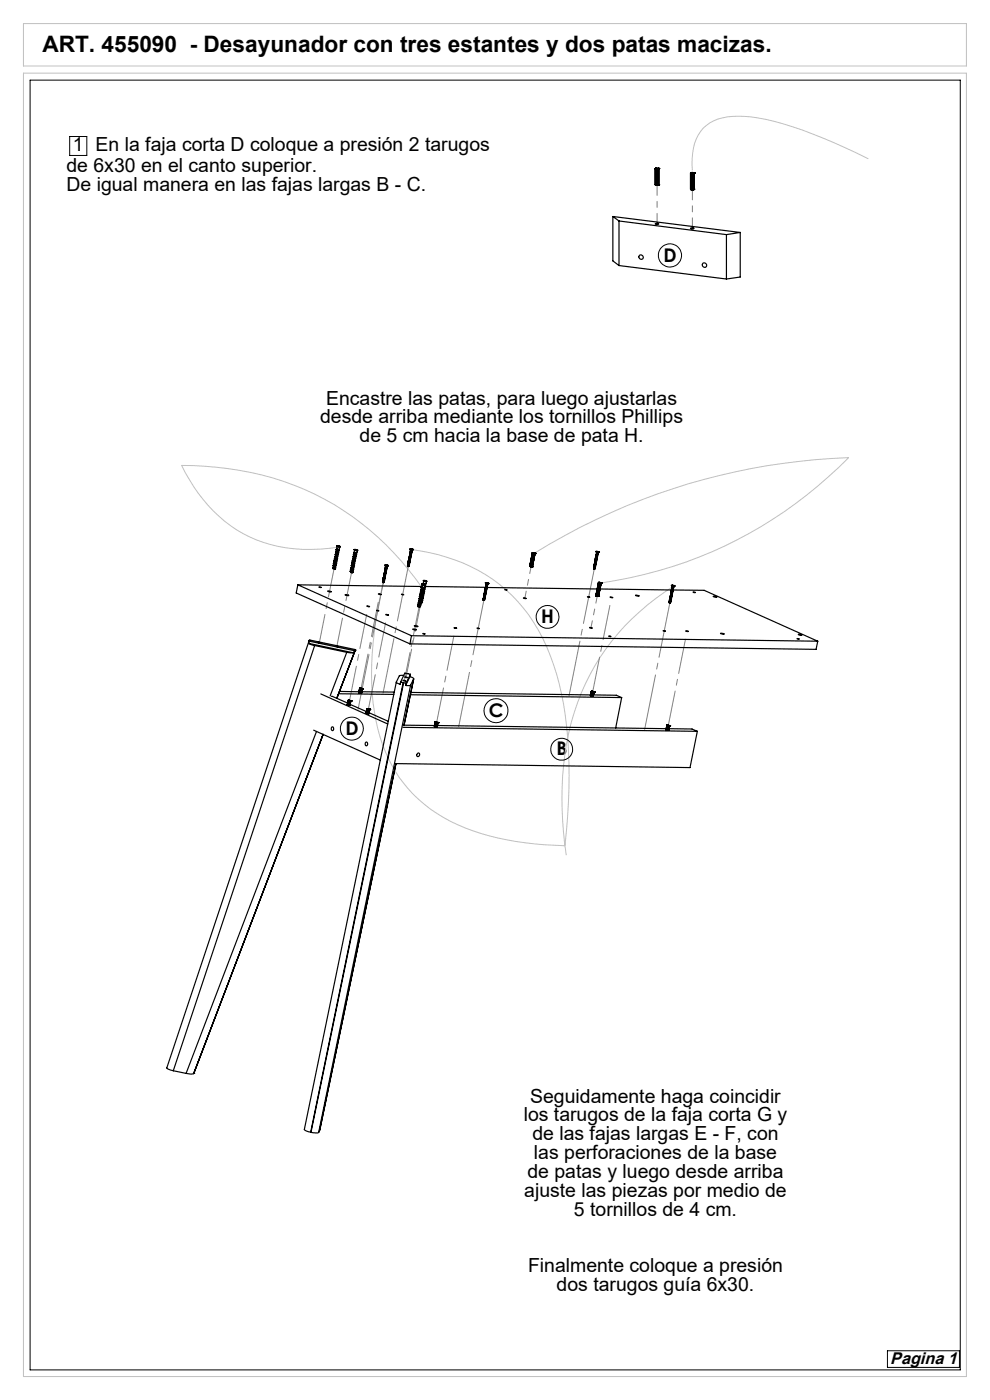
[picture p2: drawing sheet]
<svg xmlns="http://www.w3.org/2000/svg" width="210mm" height="297mm" viewBox="0 0 210 297" stroke-linecap="round" stroke-linejoin="round" font-family="sans-serif">
<path d="M5 15.5h200v276.5h-200zM5 5h200v9h-200zM184.2 33.7a100.9 100.9 0 0 0-21.7-8.4 18.7 18.7 0 0 0-11.1 .3 8.4 8.4 0 0 0-4.6 8l.1 2.6M72.1 116a31 31 0 0 1-21.9-3.6 33 33 0 0 1-11.7-13.7 61.8 61.8 0 0 1 34.3 9.6 60.4 60.4 0 0 1 16.8 16.4M87.4 116.6a35.5 35.5 0 0 1 23.7 12.4 45.9 45.9 0 0 1 8.8 22.8 113 113 0 0 1-.1 27.6 58 58 0 0 1-24.2-5.1 29.3 29.3 0 0 1-15.9-21.6 61.5 61.5 0 0 1 .1-21.6l1-5.4 1.3-5.7M113.2 117.4a134.5 134.5 0 0 1 66.8-20.3 91.4 91.4 0 0 1-52.8 26.6M142.9 124.3a48.7 48.7 0 0 0-23.3 38 77.5 77.5 0 0 0 .5 19.1" fill="none" stroke="#c0c0c0" stroke-width=".21"/>
<g fill="none" stroke="#000" stroke-width=".21">
<path d="M6.4 17h197.3v273.6h-197.3zM14.8 29h3.6v4h-3.6zM188.2 286.6h15.3v3.5h-15.3z"/>
<circle cx="142.1" cy="54.2" r="2.46"/>
<circle cx="116.1" cy="130.9" r="2.43"/>
<circle cx="74.6" cy="154.6" r="2.43"/>
<circle cx="105.2" cy="150.8" r="2.54"/>
<circle cx="119.1" cy="159" r="2.32"/>
</g>
<path d="M139.4 47.5v-8.3M146.9 48.4v-8.2" fill="none" stroke="#808080" stroke-width=".21" stroke-dasharray="15.2 1.3 1.3 1.3" stroke-dashoffset="13"/>
<path d="M70.9 120.7l-3.2 15.6M74.6 121.4l-3.1 15.7M88.9 128.7l-3.1 15.7M89.2 128l-3.1 15.7" fill="none" stroke="#808080" stroke-width=".21" stroke-dasharray="15.2 1.3 1.3 1.3" stroke-dashoffset="9.2"/>
<path d="M81.3 123.6l-5.3 26.8M86.6 120.2l-5.3 26.8M102.6 127.3l-5.3 26.9M126.1 120.7l-5.4 26.9M142.1 127.9l-5.4 26.8" fill="none" stroke="#808080" stroke-width=".21" stroke-dasharray="15.2 1.3 1.3 1.3" stroke-dashoffset="3.4"/>
<path d="M77.8 130.3l-3.6 18.3M80.2 127.8l-3.6 18.2M81.8 132.1l-3.6 18.3M96.3 135l-3.7 18.2M129.4 128.4l-3.7 18.3M145.4 135.6l-3.6 18.3" fill="none" stroke="#808080" stroke-width=".21" stroke-dasharray="15.2 1.3 1.3 1.3" stroke-dashoffset="7.8"/>
<path d="M112.7 120.2l-1.4 6.7M126.7 126.5l-1.3 6.7" fill="none" stroke="#808080" stroke-width=".21" stroke-dasharray="15.2 1.3 1.3 1.3" stroke-dashoffset="13.7"/>
<g fill="none" stroke="#000" stroke-width=".25">
<path d="M139 39.2h.1M139 35.8h.1M139 35.7l.1 3.6M139 35.8l.2 .1M139 35.8l.1 3.5M139.1 35.7h.5zM139.1 35.8h.1M139.1 35.7h.1M139.1 35.7h-.1M139.1 39.3h.1M139.1 35.8v.1M139.1 39.3h.3"/>
<path d="M139.1 35.8v3.5M139.1 35.9h.1M139.1 35.9v3.4M139.2 35.9h.1M139.2 35.9v3.4M139.2 39.3h.1M139.3 35.9h.1M139.3 35.9v3.4M139.3 35.9l.1 3.4M139.4 39.3h.2M139.4 39.3h.1M139.4 35.9v3.4"/>
<path d="M139.5 35.9h.1M139.5 35.9h-.1M139.5 35.9v3.4M139.5 39.3h.1M139.6 35.9v3.4M139.6 35.9h.1M139.6 35.8h.1M139.6 35.8v.1M139.6 35.8v3.5h-.5M139.6 35.7h.1M139.7 39.3h.1M139.7 35.8h.1"/>
<path d="M139.7 35.7h.1M139.7 35.7v3.6M139.7 35.7v.1M139.7 35.8l-.2 .1M139.7 35.8v3.4l-.1 .1M139.7 39.2h.1M146.5 36.8h.1M146.5 36.7h.1M146.5 36.7v3.5M146.5 36.7v3.4M146.5 36.8h.7M146.6 36.6l.5 .1-.3 .1z"/>
<path d="M146.6 36.8h.1M146.6 36.6l-.1 .2M146.6 36.8v3.4M146.7 36.8v3.4M146.7 36.8h.1M146.8 36.8h.1M146.8 36.8v3.4M146.9 36.8l-.1 3.4M146.9 36.8h.1M146.9 36.8v3.4M146.9 36.8v.1M147 36.8h.1"/>
<path d="M147 36.8v3.4M147.1 36.8h.1M147.1 36.8h-.1M147.1 36.8l-.1 3.4M147.1 36.6l.1 .1M147.1 36.8v3.4M147.1 36.7h.1M147.1 36.7v3.5M147.2 36.7h.1M147.2 36.7v.1M147.2 36.8h.1M147.2 36.7l-.1 3.5"/>
<path d="M130 45.9l1.3 1M130 45.9l27 3.4M130 45.9v9.4l1.3 1M131.3 46.9l22.8 2.9M131.3 56.3l22.8 2.9M131.3 46.9v9.4M139 47.5l.5-.1 .2 .1-.5 .1zM146.5 40.1h.1M146.5 48.4h.7l-.2 .2zM146.5 40.1v.1M146.5 40.2h.1M146.6 40.2h.1"/>
<path d="M146.6 40.2h.4M146.7 40.2h.1M146.8 40.2h.1M146.9 40.2h.1M147 40.2h.1M147.1 40.2h.1M147.1 40.2h-.5M147.2 40.1h.1M154.1 49.8v9.4M157 49.3v9.5l-2.9 .4M157 49.3l-2.9 .5M70.7 119.6l.1 .1"/>
<path d="M70.8 120h-.2M70.8 118.8l.2 .1M70.8 119.7v.3M70.9 119.6h-.2M70.9 118.5l.1 .1M70.9 119.3l-.1 .3M70.9 119.2h-.1l.1 .1M71 118.9h.4v.2l-.5 .1M71 118.9l-.1 .3M71 118.1h.2M71 118.1l.2 .1M71.2 117.3l.1 .1"/>
<path d="M71.2 118.2l-.1 .3M71.2 119.7h-.4M71.2 117.7h-.1l.1 .1M71.2 119.8l.1 .2h-.7M71.2 117.8v.3M71.3 119.7l-.1 .2-.4 .1M71.3 116.6h.1M71.3 119.3h-.4M71.3 119.4l.1 .2h-.7M71.3 117.4l-.1 .3M71.3 119.3v.2l-.4 .1M71.4 119l.1 .2h-.7"/>
<path d="M71.4 117l-.1 .3M71.4 116.9h-.2l.2 .1M71.4 115.8h.5l.3 .2zM71.4 116.4l.6 .1M71.4 115.8l.1 .1M71.4 116.4l.1 .1M71.4 118.7l-.6 .1M71.4 118.5h-.4v.3M71.4 118.7l.1 .1h-.6M71.4 116.6h.1M71.4 116.6v.3M71.5 116.5l-.2 .1"/>
<path d="M71.5 115.9l.6 .2M71.5 116.5l.4 .1M71.5 115.9l-.1 .5M71.5 118.5l-.1 .2M71.5 116.5l-.1 .1M71.5 118.3l.1 .2h-.7h.2M71.5 118.1l-.3 .1M71.5 118.1v.3l-.4 .1M71.6 117.8h-.4M71.6 117.9l.1 .1-.1 .1h-.6M71.6 115.8l.4 .1zM71.6 117.4h-.3"/>
<path d="M71.6 117.7v.3l-.4 .1M71.7 117.5l.1 .2h-.7M71.7 115.8v.1M71.7 117.2l-.5 .1M71.7 117.3l-.1 .3-.4 .1M71.8 117h-.4M71.8 117.1v.1a.4 .4 0 0 1-.6 .1M71.8 117v.2M71.8 116.7l.2 .2-.2 .1-.5-.1M71.9 116.6l-.1 .2-.4 .1M71.9 115.8l-.1 .1M72 116.5l-.1 .1"/>
<path d="M72.1 116.1l-.1 .4M72.2 116l-.1 .1M74.6 119.6h.1M74.6 119.6l.1 .1M74.6 119.2h.2M74.6 119.2l.2 .1M74.7 119.7l-.1 .3 .5-.1M74.7 118.8h.2M74.7 119.7h.4v.2M74.8 118.5l.1 .1M74.8 119.3l-.1 .3M74.9 118.1l.1 .1"/>
<path d="M74.9 119l-.1 .2M74.9 118.6v.2M75 118.5h-.2M75 118.2l.4-.1v.3l-.4 .1M75 118.2v.3M75 118.1h-.1M75 117.3l.2 .1M75 117.3h.1M75 119.3h-.2M75.1 119.8l.1 .2h-.7h.1M75.1 117.8l-.1 .3M75.1 117.7h-.2l.2 .1"/>
<path d="M75.1 116.6l.8 .1zM75.1 116.6l.1 .1M75.1 117.2l.1 .1M75.1 119.3h.1M75.1 117.4v.3M75.2 117.3h-.2M75.2 119.3l-.1 .3h-.4M75.2 119.4l.1 .2-.2 .1-.5-.1M75.2 117.4h.1M75.2 117.3l.4 .1M75.2 117.3v.1M75.2 118.9l-.3 .1"/>
<path d="M75.2 116.7l.6 .1M75.2 116.7l-.1 .5M75.2 119.1l.2 .1-.2 .1-.6-.1M75.3 118.9l-.1 .3h-.4M75.3 118.7l.1 .1-.7 .1 .2 .1M75.3 118.5l-.4 .1M75.4 118.5l-.1 .3h-.4M75.4 116.6l.3 .1zM75.4 118.3h.1a.4 .4 0 0 1-.7 .2M75.4 116.6v.1M75.5 117.8h-.4M75.5 117.9l.1 .1-.2 .1h-.5"/>
<path d="M75.5 117.8l-.1 .2-.4 .1M75.5 117.5l.1 .2h-.6M75.6 117.4l-.1 .2-.4 .1M75.6 116.6v.1M75.7 117.3l-.1 .1M75.8 116.8l-.1 .5-.6-.1M75.9 116.8h-.1M81.6 119.9l.8 .1zM81.6 119.9l.2 .2 .4 .1M81.9 119.9h-.1h.4M81.9 119.9l.3 .1-.1-.1M81.9 119.9h.1"/>
<path d="M82 119.9h.1M82.1 119.9v.1M86.4 119.9h.1M86.4 119.9l.1 .1M86.5 119.7l.1 .1M86.5 119.5h.1M86.5 119.6h.1M86.5 119.3l.1 .1M86.5 120h.2M86.5 120v.1M86.6 119.7h-.1M86.6 119.8l-.1 .1"/>
<path d="M86.6 119.6v.1M86.6 119.3h-.1M86.6 119.4v.1M86.7 119.1v.1M86.7 118.8h.1M86.7 119.2l-.1 .1M86.7 118.6h.1M86.7 119v.1M86.7 118.9l-.1 .1h.1M86.7 118.4l.1 .1M86.7 119.8l.2 .1h-.5M86.7 118.8v.1"/>
<path d="M86.8 118.7l-.1 .1M86.8 118.2h.1M86.8 119.4l-.2 .1M86.8 119.8l-.3 .1M86.8 119.7h-.2M86.8 119.6v.2l-.3-.1M86.8 118.6v.1M86.8 118l.1 .1M86.8 119.8h-.2M86.8 119.4h-.2M86.8 119.6v.1M86.8 118.5v.1"/>
<path d="M86.9 118.4h-.2M86.9 117.8h.3M86.9 119.6h-.3M86.9 119.2h-.2M86.9 119.4h.1M86.9 118.2v.2M86.9 117.6l.1 .1M86.9 119.2l-.3 .1M86.9 119.1h-.2M86.9 119.4l-.4 .2M86.9 119.2v.2l-.4-.1M86.9 118.1v.1"/>
<path d="M86.9 118h-.1M86.9 117.4l.1 .1M86.9 119.2h.1M86.9 116.4l.8 .2zM86.9 116.5l.3 .3 .5-.2M86.9 119l.1 .2h-.4M86.9 117.9v.1M87 117.8h-.1M87 117.2l.1 .1M87 119h-.3M87 118.9h-.3M87 118.8v.1"/>
<path d="M87 117.6h-.1M87 117l.1 .1M87 118.7h-.2M87 118.9l-.4 .1M87 118.7l.1 .1h-.4M87 118.6v.1M87 117.7v.1M87 118.5l-.3 .1M87 117.4h-.1M87 116.8h.1M87 116.8l.1 .1M87 118.8h-.3"/>
<path d="M87 118.5l.1 .1h-.4M87 117.5v.1M87 118.4v.1M87.1 117.2h-.1M87.1 118.6h-.3M87.1 118h.1M87.1 117.3h.1M87.1 118.3l-.2 .1M87.1 118.3v.1h-.4M87.1 118l-.2 .1M87.1 118.2v.1M87.1 117.3l-.1 .1"/>
<path d="M87.1 117h-.1M87.1 118.4l-.3 .1M87.1 118l-.2 .2M87.1 118.1v.1h-.3M87.1 117.1l.2 .1M87.1 117.1v.1M87.1 118.2h-.2M87.1 117.9l-.2 .1M87.1 117.9l.1 .1h-.4M87.1 116.9h.2M87.1 116.9v.1M87.2 117.7l-.2 .1"/>
<path d="M87.2 117.7h.1M87.2 116.7l-.1 .1M87.2 117.7v.1h-.3M87.2 117.5v.1h-.3M87.2 116.4l.1 .1M87.2 116.4v.1M87.2 117.6l-.2 .1M87.2 117.5l-.2 .1M87.2 117.3l-.2 .1M87.2 117.3l.1 .1h-.4M87.2 116.5h-.1l.2 .1M87.2 116.5v.1"/>
<path d="M87.3 117.1l.1 .1h-.4M87.3 117.4l-.3 .1M87.3 117.2h-.2M87.3 116.9l-.2 .1M87.3 116.5h.2M87.3 116.5v.1M87.3 117l-.1 .1M87.3 116.8h-.2M87.3 116.9l.1 .1h-.4M87.3 116.9h.1M87.4 116.9h-.1M87.4 116.8h-.4"/>
<path d="M87.5 116.5l-.2 .1M87.5 116.5v.1M112.9 117.3h.1M112.9 117.3l.1 .1M112.9 117.3l-.5 2.9M112.9 117.3l-.5 2.8M113 117.3v.1M113 117.3h.1M113 117.3l.5 .1zM113 117.4h.1M113 117.3h-.1M113 117.4l-.6 2.8"/>
<path d="M113 117.4l-.5 2.8M113.1 117.4h.1M113.1 117.4l-.6 2.8M113.1 117.4l-.5 2.8M113.2 117.4h.1M113.2 117.4l-.6 2.8M113.2 117.4l-.5 2.8M113.3 117.4h.1M113.3 117.4l-.6 2.8M113.3 117.4l-.5 2.8M113.4 117.4h.1M113.4 117.4l-.5 2.8"/>
<path d="M113.4 117.4l-.6 2.8M113.5 117.4h.1M113.5 117.4l-.6 2.8M113.5 117.4l-.5 2.8M126 119.9h.1M126 119.7l.1 .1M126.1 119.5h.1M126.1 119.5h.3M126.1 119.9v.1M126.1 119.8l-.1 .1M126.1 119.3l.1 .1M126.1 119.8h.1"/>
<path d="M126.2 119.7h-.2M126.2 119.1h.1M126.2 119.1l.1 .1M126.2 119.6v.1M126.2 118.9l.1 .1M126.2 119.3h-.1M126.2 118.7l.1 .1M126.2 119.4v.1M126.3 119.2l-.1 .1M126.3 118.9h-.1M126.3 118.4h.1M126.3 119h.2"/>
<path d="M126.3 120h-.2M126.3 120l.1 .1h-.4M126.3 119.7l-.2 .1M126.3 119.9v.1M126.3 119v.1M126.3 118.7h-.1M126.3 119.8l.1 .1h-.4M126.3 118.8v.1M126.4 118.5v.1M126.4 118.1v.1M126.4 119.9h-.3M126.4 117l.8 .1-.5 .1z"/>
<path d="M126.4 117l.5 .3 .2-.1M126.4 119.6l-.2 .1M126.4 119.6l.1 .1h-.5M126.4 119.5v.1M126.4 118.6l-.1 .1M126.4 118h.1M126.4 119.7h-.1M126.4 118.4h.2v.1M126.4 119.4l-.2 .1M126.4 119.4h.1M126.4 118.4v.1M126.4 118.3l-.1 .1"/>
<path d="M126.4 117.8h.1M126.4 119.2l-.2 .1M126.4 119.4l-.3 .1M126.4 119.2l.1 .1h-.4M126.4 119.3v.1M126.4 118.2v.1M126.5 118.1h-.1M126.5 117.6h.1M126.5 119.3l-.3 .1M126.5 119l-.2 .1M126.5 119l.1 .1h-.4M126.5 119.1l-.1 .1"/>
<path d="M126.5 118v.1M126.5 117.9l-.1 .1M126.5 117.4l.1 .1M126.5 119.1l-.2 .1M126.5 118.8h-.2M126.5 117.8v.1M126.5 118.8l-.2 .1M126.5 118.8v.2l-.3-.1M126.5 117.6v.2M126.6 117.5l-.1 .1M126.6 118.7l-.1 .1M126.6 118.6l-.3 .1"/>
<path d="M126.6 118.5h-.2M126.6 117.5h.3l-.4 .1M126.6 118.6v.1h-.4M126.6 117.4v.1M126.6 117h.1M126.6 117.4h-.1M126.6 118.6h-.2M126.6 117.4h.3h-.4M126.6 118.4v.1M126.6 117.3v.1M126.6 118.2l-.2 .1M126.6 118.5h-.3"/>
<path d="M126.6 118.2l.1 .2h-.4M126.6 118.2h.1M126.6 117h.2M126.7 118.1h-.2M126.7 118v.2l-.3-.1M126.7 118v.1M126.7 118.2h-.3M126.7 117.6h.1M126.7 117.9h-.2M126.7 117.9l.1 .1h-.4M126.7 117.6h-.2M126.7 117.8v.1"/>
<path d="M126.7 117h-.2l.3 .1M126.7 117v.1M126.8 118h-.3M126.8 117.7l-.3 .1M126.8 117.6v.2h-.4M126.8 117.6v.1M126.8 117.1h.1M126.8 117.8h-.3M126.8 117h.1M126.8 117v.1M126.9 117.4l-.3 .1M126.9 117l-.1 .1"/>
<path d="M126.9 117v.1M63.2 124.1l-.4 1.7 24.2 10.8M63.2 124.1l24.1 10.8M63.2 124.1l26.2 .3M65.5 136.5l1.2 .4M65.5 136.5l9.5 2M65.6 135.9l-30.2 90.7 .3 .2 1.1 .4M65.6 135.9v.1M65.6 135.9l9.7 1.9 .1 .1M65.6 135.9h.1M65.6 136l-.1 .5M65.6 136l9.6 2"/>
<path d="M66.7 136.9l6.9 1.5M66.7 136.9l-29.9 90.3M67.4 136.3l.6 .1zM67.6 124.5l.5 .1zM69.5 125.4l.8 .2zM70.6 120.4l.1 .1M70.6 120l.2 .1M70.7 120.4h-.1M70.7 120.5l.3-.1v.3M70.7 120.5v.2h.3M70.8 120.1l-.1 .3M71 120.6l.2 .1z"/>
<path d="M71.1 120l-.3 .1M71.2 120.2v.2h-.6M71.2 137.1l.5 .1zM71.2 120l-.1 .3-.4 .1M71.2 120.7h-.2M73.2 126.1l.8 .3-.7-.1zM73.6 138.4l1.4 .1M73.6 138.4l-3.6 9.2M74.3 121.2h.1M74.3 120.8l.2 .1M74.4 121.2v.3h.4M74.5 120l.1 .1"/>
<path d="M74.5 120.9l.4-.1v.2M74.5 120.9l-.1 .2M74.5 120.8h-.2M74.5 120.5v.3M74.6 120.4h-.2l.1 .1M74.8 121.2h-.4M74.8 121.4l.1 .1M74.8 121l-.5 .2M74.8 121.2v.3M74.9 121v.2h-.6M74.9 121.5h-.1M74.9 120.4l-.4 .1"/>
<path d="M74.9 120.6l.1 .2h-.7M75 120.4l-.1 .3-.4 .1M75 120l-.4 .1v.3M75 120.2l.1 .2h-.7M75 120v.3l-.4 .1M75.2 138l-.2 .5M75.4 137.9l-.2 .1M75.4 137.9h.1M75.4 137.9l-4 10.3M77.8 128.5l.6 .2zM79.9 129.5l.5 .1zM80.3 126l.6 .1z"/>
<path d="M81.1 123.3l.1 .1M81.1 123.5l.1 .1M81.2 123.2h.3M81.2 122.9l.1 .1M81.2 123.6h.1M81.2 123.3h-.1M81.2 123.4v.1M81.3 123.1l-.1 .1M81.3 122.6h.1M81.3 123.2l-.1 .1M81.3 122.9h-.1M81.3 122.9l.3-.1v.1h-.4"/>
<path d="M81.3 123h.2M81.3 123v.1M81.4 122.7v.1M81.4 122.4h.1M81.4 122.8l-.1 .1M81.4 122.2h.1M81.4 122.6h.2l.1 .2h-.4M81.4 122.6v.1M81.4 122.5l-.1 .1M81.4 122l.1 .1M81.4 123.4l.1 .1h-.4M81.4 123.5l-.2 .1"/>
<path d="M81.4 122.4v.1M81.5 122.3l-.1 .1M81.5 121.8l.3-.1zM81.5 121.8h.1M81.5 123h.1M81.5 123.5l-.3 .1M81.5 123.4l-.4 .1M81.5 123.3h-.3M81.5 123.2v.2l-.4-.1M81.5 122.2v.1M81.5 121.6l.1 .1M81.5 123.4h-.3"/>
<path d="M81.5 123l-.2 .1M81.5 123.2v.1M81.5 122.1v.1M81.5 122h-.1M81.5 123l.1 .2h-.4M81.5 121.4l.1 .1M81.5 121.8h.2M81.5 121.8v.2M81.6 121.2l.1 .1M81.6 122.7h-.2M81.6 121.7v.1M81.6 121.6h-.1"/>
<path d="M81.6 121l.1 .1M81.6 122.8h-.2M81.6 122.4h-.2M81.6 121.5v.1M81.6 121.4h-.1M81.6 120.8l.1 .1M81.6 122.4l-.2 .1M81.6 122.4l.1 .2h-.4M81.7 121.2h-.1M81.7 120.6l.1 .1M81.7 122.3h-.2M81.7 122.3v.1h-.3"/>
<path d="M81.7 122.2v.1M81.7 121.3l-.1 .1M81.7 121h-.1M81.7 120.4h.1M81.7 120.4l.1 .1M81.7 122.4h-.1M81.7 122.1l-.2 .1M81.7 122.1h.1M81.7 121.1v.1M81.7 122v.1M81.7 120.8h-.1M81.7 122.2h-.2"/>
<path d="M81.7 121.9l-.2 .1M81.7 122.1l-.3 .1M81.7 121.9l.1 .1h-.4M81.7 121.8v.1M81.7 120.9v.1M81.8 120.6h-.1M81.8 122l-.3 .1M81.8 120.7l-.1 .1M81.8 121.8h-.1M81.8 120.5h.3l-.3 .1M81.8 121.5l-.2 .1M81.8 121.2l-.1 .1"/>
<path d="M81.8 130.4l.6 .1zM81.8 121.5h.1M81.8 120.5v.1M81.8 121.6l-.2 .1M81.8 121.5l-.3 .1M81.8 120.3v.1M81.9 120.2l-.2 .1h.1M81.9 121.4l-.3 .1M81.9 121.2l-.3 .2M81.9 121.1l-.2 .1M81.9 121.3v.1h-.4M81.9 121.1v.1h-.3"/>
<path d="M81.9 120.2h.1M81.9 121.2v.1M81.9 120.9l-.2 .1M81.9 120.9l.1 .1h-.4M81.9 121.1h.1M82 120.7l.1 .1h-.5M82 121l-.3 .1M82 120.7h-.2M82 120.9h-.1M82 120.9h-.3M82 120.7l-.3 .1M82 120.6l-.1 .1"/>
<path d="M82 120.3h.1M82 120.5l.1 .1h-.4M82 120.3h-.2M82.1 120.3l-.3 .1M82.1 120.3v.2l-.4-.1M82.1 120.2h-.2M82.1 120.2l-.3 .1M82.4 120l-.2 .2M85.2 126.1l.5 .1zM86.4 120.1l.1 .1M86.5 120.2h.2M86.5 120.2h.1"/>
<path d="M86.6 120.2h-.1M86.7 120.2h.1M86.7 120l-.3 .1M86.7 120l.1 .1h-.4M86.7 120.1l-.1 .1M87.3 134.9l-.3 1.7M87.3 134.9l86.2 1.1M87.6 133.5l.7 .2zM87.9 132.7l.8 .2zM88.6 128.5h.1M88.6 128.5h.5v.3h-.3l-.1-.2M88.7 128.1h.1"/>
<path d="M88.7 127.8h.2M88.8 127.4l.1 .1M88.8 128.2l-.1 .3M88.9 127l.1 .1M88.9 127.8l-.1 .3M88.9 127.7l-.2 .1M88.9 127.5v.2M89 127.1l.4-.1v.2M89 127.1l-.1 .2M89 127h-.1M89 126.2l.5 .1M89.1 126.7l-.1 .3"/>
<path d="M89.1 126.6h-.2l.2 .1M89.1 125.8h.2M89.1 125.8l.2 .1M89.1 128.2h-.3M89.1 126.3v.3M89.2 125.4l.1 .2M89.2 128.2l-.1 .2-.4 .1M89.2 128.3l.1 .1-.2 .1h-.5M89.2 128.3h.1M89.2 127.8h-.3M89.3 125.1h.1M89.3 127.9v.2l-.6 .1h.1"/>
<path d="M89.3 125.1l.1 .1M89.3 127.8l-.1 .3h-.4M89.3 127.5h.2v.2M89.3 127.6l.1 .1-.7 .1M89.3 125.6v.2M89.4 127.4l-.1 .3h-.4M89.4 124.7h.2M89.4 127.2l-.6 .2M89.4 127.2h.1M89.4 125.2l-.1 .2M89.4 127.2l.1 .1-.1 .1h-.6M89.4 123.9l.1 .1"/>
<path d="M89.4 124.5l.1 .1M89.5 126.6l-.4 .1M89.5 123.9l.7 .2zM89.5 126.8l.1 .2h-.7M89.5 127.1h-.1M89.5 127.8l-.1 .3M89.5 124.8l-.1 .3M89.5 124.7h-.2l.2 .1M89.5 126.6l-.1 .3-.4 .1M89.5 124.7h.1M89.5 124.6l.1 .1M89.5 127.7h-.1"/>
<path d="M89.5 124l-.1 .5M89.5 124.6v.1M89.5 127.6h.1M89.5 127.6l.1 .2-.3 .1 .1-.1M89.5 124l.7 .1M89.5 126.4h.1M89.6 127.1h-.1M89.6 126.4l.1 .1-.2 .1h-.5M89.6 124.7h.1M89.6 126.1l-.6 .1M89.6 127.2l.1 .1-.1 .2h-.7M89.6 126.1v-.2h-.3l-.1 .3"/>
<path d="M89.6 124.7l-.1 .1M89.6 127.1l-.1 .2M89.6 127.2h.1M89.6 126l.1 .1-.1 .2-.6-.1M89.6 124.7h.3M89.6 126h.1M89.7 125.5l-.4 .1M89.7 126.8v.2l-.3 .1M89.7 134.4l.5 .1zM89.7 123.9l.3 .1zM89.7 126.7l-.1 .3M89.7 126.5l-.1 .1"/>
<path d="M89.7 125.7h.1M89.7 123.9v.1M89.7 125.3l-.5 .1M89.7 126.5l.1 .1-.3 .1h.2M89.7 126.3h-.1M89.7 125.5v.2l-.4 .1M89.7 125.7v.2l-.6-.1M89.8 125.1l-.4 .1M89.8 125.3l.1 .1-.2 .1-.5-.1M89.8 123.2h.5l.3 .1zM89.8 123.2l.7 .2M89.8 123.8l.5 .1"/>
<path d="M89.8 123.8l.1 .1M89.8 126.3l-.1 .2M89.8 126.1l-.1 .1M89.8 126.1h.1M89.8 125.1v.2M89.9 126.1v.2h-.3l-.1 .2-.4 .1M89.9 124.9l.1 .2h-.7M89.9 123.9h.1M89.9 123.3l-.1 .5M89.9 125.7l.1 .2h-.4h.2v.2M89.9 124.7l-.1 .3-.4 .1M89.9 123.9v.1"/>
<path d="M89.9 125.5l-.1 .3M90 125.3h.1M90 125.3l.1 .2-.4 .1h.2M90 125.2l-.1 .2M90 124.6l-.1 .1M90.1 123.2l.2 .1zM90.1 125v.1l-.3 .1h.2M90.1 124.1l-.1 .5-.6-.1M90.1 124.5l.1 .2-.3 .1h.1v.3M90.1 124h.1M90.1 124.4l12.9 .2M90.2 124.4l-.1 .2-.2 .1"/>
<path d="M90.2 124.2l-.1 .1M90.2 124.1l.1 .2-.2 .1M90.2 124v.2M90.2 123.2v.1M90.3 123.9l-.1 .1M90.5 123.4l-.2 .5M90.6 123.3l-.1 .1M96.3 133.2l.6 .1zM101.2 133.2l.5 .1zM102.5 127.3h.1M102.5 126.9h.1M102.5 126.9l.1 .1"/>
<path d="M102.6 126.7v.1M102.6 127.3h.1M102.6 127.2l-.1 .1M102.6 127.1h-.2l.2 .1M102.6 126.5l.1 .1M102.6 127v.1M102.6 126.3l.1 .1M102.6 126.8v.1M102.7 126.7h-.1M102.7 126.1v.1M102.7 126.6v.1M102.7 126.5h-.1"/>
<path d="M102.7 125.9l.1 .2M102.7 126.4v.1M102.7 126.3h-.1M102.7 125.8h.1M102.7 127.2l-.2 .1M102.7 127.3h-.1M102.7 126.2v.1M102.8 126.1h-.1M102.8 125.6h.1M102.8 127.3h-.1M102.8 127.2v.1h-.3M102.8 127.1v.1"/>
<path d="M102.8 125.9h-.1M102.8 125.4h.1M102.8 127.1l-.2 .1M102.8 126.7h.1M102.8 127l-.2 .1M102.8 126.7l-.2 .1M102.8 127h.1M102.8 126.9v.1M102.8 125.7l-.1 .1M102.8 125.2h.1M102.8 126.8l-.2 .1M102.8 127l-.3 .1"/>
<path d="M102.8 126.8l.1 .1h-.4M102.8 125.8v.1M102.8 126.7v.1M102.9 125l.1 .1M102.9 126.9l-.3 .1M102.9 126.4h.1M102.9 125.6l.1 .1M102.9 126.6l-.2 .1M102.9 126.4h-.2M102.9 126.6h.1M102.9 125.6l-.1 .1M102.9 125.3l-.1 .1"/>
<path d="M102.9 126.4l-.2 .1M102.9 126.6l-.3 .1M102.9 126.4l.1 .1h-.4M102.9 125.4v.2M102.9 126.5l-.2 .1M102.9 123.6l.8 .2zM102.9 123.6l.5 .4 .3-.2M102.9 126.2l-.2 .1M102.9 126.2l.1 .2-.4-.1M102.9 125.2h.2M102.9 125.2v.1M103 125h-.1"/>
<path d="M103 124.6v.1M103 126l-.2 .1M103 126v.1M103 126h.1M103 125.1l-.1 .1M103 124.4l.1 .1M103 126.1l-.3 .1M103 126.1h-.3M103 125.8l.1 .1M103 124.8v.2M103 124.2l.1 .1M103 126h-.2"/>
<path d="M103 124.7l23.7 .3M103 125.8l-.2 .1M103 125.7h-.2M103 125.9h-.3M103 125.7l.1 .1h-.4M103 124.7v.1M103.1 124.6h-.1M103.1 124l.1 .1M103.1 125.8h-.3M103.1 125.5l-.2 .1M103.1 125.4v.2h-.3M103.1 124.5v.1"/>
<path d="M103.1 124.4h-.1M103.1 125.3l.1 .1h-.4M103.1 125.3h-.2M103.1 124.3h.2M103.1 125.4v.1M103.1 124.3v.1M103.2 124.2h-.2M103.2 125.4h-.3M103.2 124.2l.2-.1v.1h-.4M103.2 125.2l-.1 .1M103.2 124.1v.1M103.2 123.6l.1 .1"/>
<path d="M103.2 124h-.1M103.2 125.2h-.1M103.2 125l-.3 .2M103.2 125.1v.1h-.4M103.2 123.9v.1M103.2 125l-.2 .1M103.2 124.8l-.2 .2M103.2 124.9v.1h-.3M103.2 123.6v.1M103.2 123.6l.2 .1M103.3 124.6l-.4 .2h.3M103.3 124.7v.1h-.4"/>
<path d="M103.3 124.8h-.1M103.3 123.7h.1M103.3 123.7h-.2h.2M103.3 124.5l-.2 .1M103.3 124.5h.1M103.3 124.3l-.2 .1M103.3 124.5l-.3 .1M103.3 124.3l.1 .1h-.4M103.3 124.2v.1M103.3 123.7l.2 .1M103.4 124.4l-.3 .1M103.4 123.7h.1"/>
<path d="M103.4 123.7h-.1M103.4 124.2l-.1 .1M103.4 123.9l-.2 .1M103.4 124l-.2 .1M103.4 124h-.3M103.5 123.7l-.1 .1M103.5 123.7h.1M107.1 125.1l.5 .1zM111 126.9l.6 .1zM112.4 120.1h.1M112.4 120.1v.1M112.4 120.2h.1"/>
<path d="M112.4 120.2h.5M112.5 120.2h.1M112.6 120.2h.1M112.7 120.2h.1M112.8 120.2h.1M112.9 120.2h.1M124.6 126.6l.5 .1zM125.1 133.1l.5 .2zM125.9 120.5h.1M125.9 120.6l.1 .1M125.9 120.3h.1M125.9 120.7h.1"/>
<path d="M126 120.1v.1M126 120.7h.2M126 120.5l-.1 .1M126 120.4l-.1 .1M126 120.3h.2l-.2 .1M126 120.3v.1M126 120.2l-.1 .1M126 120.2h.1M126.1 120l-.1 .1M126.2 120.7h.1M126.2 120.7h-.2M126.2 120.6h-.3"/>
<path d="M126.2 120.5v.1M126.3 120.5h-.3M126.3 120.2h-.3M126.3 120.2v.1h-.4M126.3 120.1v.1M126.3 120.3v.2h-.4M126.3 120.1l-.3 .1M126.4 126.4h.1M126.5 126.4h.1M126.5 126.4l.4 .1M126.5 126.5h.1M126.6 126.5h.1"/>
<path d="M126.7 126.5h.1M126.8 126.5h.1M126.9 126.5h.1M126.9 123.6h.1M126.9 123.6l-.5 2.8M127 123.6h.1M127 123.6l.1 .1M127 123.6l-.6 2.8M127 123.5l.5 .1zM127 123.5v.1M127 123.6l-.5 2.8M127.1 123.6h.1"/>
<path d="M127.1 123.6v.1M127.1 123.7l-.6 2.8M127.1 123.6l-.6 2.8M127.1 123.7h.1M127.2 123.7h.1M127.2 123.7l-.6 2.8M127.2 123.7l-.5 2.8M127.2 123.7h.3M127.3 123.7h.1M127.3 123.7l-.6 2.8M127.3 125l15.1 .2M127.4 123.7l-.6 2.8"/>
<path d="M127.4 123.7h.1M127.4 123.7l-.5 2.8M127.5 123.6v.1M127.5 123.7l-.6 2.8M127.5 123.7h.1M127.5 123.7l-.5 2.8M129.1 134.9l.5 .1zM129.4 126.6l.6 .2zM134.8 126.3l.8 .2zM140.7 133.8l.4 .1zM141.9 127.6l.1 .1M141.9 127.8l.1 .1"/>
<path d="M142 127.5h.1M142 127.2l.1 .1M142 127.9h.1M142 127.7v.1M142 127.6h-.1M142 127.1h.1M142 127.8h-.1M142.1 127.4l-.1 .1M142.1 126.9h.1M142.1 127.5l-.1 .1M142.1 127.2h-.1M142.1 126.7h.1"/>
<path d="M142.1 127.2h.3h-.4M142.1 127.3v.1M142.1 127l-.1 .1M142.1 127.1v.1M142.2 126.8l-.1 .1M142.2 127.8l-.2 .1M142.2 126.9l-.1 .1M142.2 126.6l-.1 .1M142.2 126.3l.1 .1M142.2 126.7h.3l-.3 .1M142.2 127.7l-.2 .1M142.2 127.7h.1"/>
<path d="M142.2 126.7v.1M142.2 126.1l.1 .1M142.2 127.3h.1M142.2 127.6h-.2M142.2 127.7l-.3 .1M142.2 127.3h-.1M142.2 127.5l.1 .1M142.2 126.5v.1M142.3 126.5h-.2h.1M142.3 125.9v.1M142.3 127.7h-.3M142.3 127.3l-.2 .1"/>
<path d="M142.3 127.6h-.4M142.3 127.3l.1 .1-.4 .1M142.3 127.5l-.1 .1M142.3 126.4v.1M142.3 126.3h-.1M142.3 125.7l.1 .1M142.3 127.5h-.2M142.3 126.1v.2M142.3 126.1h-.1M142.3 125.5l.1 .1M142.3 126v.1M142.4 125.9h-.1"/>
<path d="M142.4 125.3l.2 .1M142.4 127.1h-.3M142.4 126.9l-.3 .1M142.4 125.9l.2-.1 .1 .1h-.4M142.4 127l.1 .1h-.5M142.4 125.8v.1M142.4 125.7h-.1M142.4 125.1l.1 .1M142.4 126.9h-.2M142.4 124.1l.8 .3zM142.4 124.2a.49 .49 0 0 0 .8 .2M142.4 126.6h-.2"/>
<path d="M142.4 126.7v.2h-.3M142.4 125.6v.1M142.5 125.5h-.2M142.5 125h.1M142.5 126.6v.1h-.4M142.5 125.4v.1M142.5 126.5v.1M142.5 125.3h-.1M142.5 124.7h.1M142.5 124.7l.1 .1M142.5 126.5h-.3M142.5 126.4l-.2 .1"/>
<path d="M142.5 126.4v.1h-.3M142.5 126.3v.1M142.5 125.1h-.1M142.5 124.6h.1M142.5 125.9h.1M142.5 126.2l-.2 .1M142.5 125.9l-.2 .1M142.5 126.2h.1M142.5 125.2v.1M142.6 124.9l-.1 .1M142.6 126.3l-.3 .1M142.6 125.9l-.3 .2"/>
<path d="M142.6 125l-.1 .1h.2M142.6 126.2l-.4 .1M142.6 126v.1h-.4M142.6 126.1l-.3 .1M142.6 124.8h.1M142.6 124.8v.1M142.6 124.2h.4M142.6 124.2h.1M142.6 124.5l-.1 .1M142.6 124.6l.3 .1h-.4M142.6 125.6l-.2 .1M142.6 125.6l.1 .1h-.4"/>
<path d="M142.6 125.6h.1M142.6 124.6v.1M142.7 125.7l-.3 .1M142.7 125.4l-.2 .1M142.7 125.4v.2l-.4-.1M142.7 124.5h-.1M142.7 125.6h-.3M142.7 125.2l-.2 .1M142.7 125.2l.1 .1h-.4M142.7 124.2l.3 .1h-.1M142.7 124.2h.1M142.7 125.3l-.1 .1"/>
<path d="M142.7 125l.1 .2-.4-.1M142.7 125.2h.1M142.8 125.2h-.3M142.8 124.6l-.2 .1M142.8 124.8l-.2 .1M142.8 124.8v.2h-.3M142.8 125l-.1 .1M142.8 125.2h6.6l24.1 10.8M142.8 125h-.2M142.8 124.2h.1M142.8 124.8h.1M142.8 124.8h-.1"/>
<path d="M142.8 124.5h-.2M142.9 124.5l-.4 .1M142.9 124.2h.1M145.5 133.8l.5 .2zM147 125.6l.5 .1zM151.3 126.5l.8 .1-.5 .1zM152.9 134.3l.7 .2h-.3zM169.1 135.5l.4 .1zM169.3 134.6l.8 .2zM173.5 136l-.4 1.8-86.1-1.2M66.5 154.9l14.2 6.4M67.1 155.2l-27.6 72.5"/>
<path d="M68.1 147.2l14.2 6.4M68.5 155.8l-27.4 71.9M70.3 147.7l3.4 1.5M70.4 154.3a.34 .34 0 0 1 .4 .3 .34 .34 0 0 1-.4 .3zM71.8 147.2l11.7 .1M72 146.7l4.1 .1M73.7 149.6h.5M73.8 148.6h.1M73.8 148.6l-.1 1M73.8 148.6l.2 .1M73.9 148.6h.1M73.9 148.6l-.2 .9"/>
<path d="M73.9 148.6l.5 .1zM73.9 148.6v.1M73.9 148.7h.1M73.9 148.7l-.2 .9M74 148.7h.1M74 148.7l-.2 .9 .2-.9M74.1 148.7h.1M74.1 148.7l-.2 .9M74.1 148.7l-.2 .9 .2-.9M74.2 148.7h.1M74.2 148.7l-.2 .9M74.3 148.7h.1"/>
<path d="M74.3 149.4l3.4 1.6M74.3 148.7l-.2 .9M74.3 148.7l-.1 .9M74.4 148.7h.1M74.4 148.6v.1M74.4 148.7l-.2 .9M76.3 146h.1M76.3 146l-.2 .9M76.3 146l-.1 1 .1-1M76.3 146l.1 .1M76.4 146l.4 .1zM76.4 146.1h.1"/>
<path d="M76.4 146.1l-.2 .9M76.5 146.1h.1M76.4 146.1l-.1 .9M76.5 146.1l-.2 .9M76.6 146.1h.1M76.6 146.1l-.3 .9M76.6 146.1l.3 .1M76.6 146.1v.1M76.6 146.1l-.2 1 .2-.9M76.6 146.2h.1M76.7 146.2h.1M76.7 146.2l-.2 .9"/>
<path d="M76.8 146.8h6.8M76.8 146.2l-.2 .9M76.8 146.2h.1M76.8 146v.1M76.8 146.1h.1M76.8 146.1v.1M76.9 146.1l-.2 1-.6-.2M76.9 146.1h.1M77.6 157.5a.34 .34 0 0 1 .4 .3 .34 .34 0 0 1-.5 .3zM77.6 151.3h.1M77.8 150.4l-.1 .9M77.9 150.4h.1"/>
<path d="M77.9 150.4v.1M77.9 150.5l-.2 .8M77.9 150.4h-.1M77.9 150.4l.5 .1zM77.9 150.5h.1M78 150.5h.1M78 150.5l-.2 .9M78.1 150.5h.1M78.1 150.5l-.2 .9M78.1 150.5l-.1 .9M78.2 150.5h.1M78.2 150.5l-.2 .9"/>
<path d="M78.2 150.5l-.1 .9M78.3 150.5h.1M78.3 151.2l4.1 1.8M78.3 150.5l-.2 .9M78.4 150.5h.1M78.4 150.4v.1M78.4 150.5l-.2 .9M78.4 150.5l-.2 .9-.5-.1M78.4 150.5l-.2 .9 .2-.9M84.1 144.7l-19.5 94.9 .3 .3 1 .3M85 144.7l.5 .1M85 144.7l-.1 .5-.8-.5"/>
<path d="M85.5 144.3l.5 .2zM85.5 154.3l62.4 .8M85.5 144.8l-19.6 95.4M85.5 144.8h.1M85.6 144.8l.5 .1M85.6 144.8l-19.6 95.4M85.7 143.3l-1 .1-.6 1.3M85.7 153.8l6.5 .1M85.8 143.6l.6 .2zM86.1 144.9l-.1 .5M87 143.5l.5 .3 .2 .2M87 143.5l-1 1.9"/>
<path d="M87.1 143l-1.2-.2-.9 1.9M87.1 147.4l44.8 .6M87.1 143l-.1 .5M87.1 143l-1 1.9M87.1 145.3l-1.1 .1M87.1 145.3l-19.5 94.9M87.2 146.9l38.1 .5M87.7 144l-2 9.9M87.7 144l-.6 1.3M87.8 144l-2.1 9.9M88.7 159.8a.34 .34 0 0 1 .3 .5 .34 .34 0 0 1-.6 0zM92.3 153.2l-.2 .9 .5 .1"/>
<path d="M92.3 153.2l.1 .1M92.3 153.2h.1M92.4 153.2h.1M92.4 153.2l-.2 1M92.4 153.2h.5zM92.4 153.1v.1M92.4 153.2l-.1 1 .2-.9M92.4 153.3h.1M92.4 153.2v.1M92.5 153.3h.1M92.5 153.3l-.2 .9M92.6 153.3h.1"/>
<path d="M92.6 153.3l-.2 .9M92.6 154.2h.1M92.7 153.3l-.2 .9M92.7 153.3h.1M92.7 153.3l-.1 .9M92.8 153.3h.1M92.8 153.3l-.2 .9M92.8 153.9l48.5 .7M92.8 153.3l-.1 .9M92.9 153.3h.1M92.9 153.3l-.3 .9M92.9 153.3l-.2 .9"/>
<path d="M125.4 146.7l-.2 .9 .6 .1M125.4 146.7h.1M125.4 146.7l.2 .1M125.5 146.7v.1M125.5 146.7h.1M125.5 146.7h-.1M125.5 146.7l-.2 1M125.5 146.7l-.2 .9M125.5 146.6l.4 .2zM125.5 146.8h.1M125.5 146.6l-.1 .1M125.5 146.8l-.1 .9 .2-.9"/>
<path d="M125.6 146.8h.1M125.6 146.8l-.1 .9 .2-.9M125.6 146.8l-.2 .9M125.7 146.8h.1M125.7 146.8l-.2 .9M125.7 146.8l-.1 .9M125.8 146.8l-.2 .9M125.8 146.8h.1M125.9 147.4l4.8 .1 1.2 .5M125.9 146.8h.1M125.9 146.8l-.2 .9M125.9 146.7l.1 .1"/>
<path d="M126 146.8h.1M126 146.8l-.2 .9 .2-.9M131.9 148l-1.3 6.4M141.5 153.9h.1M141.5 153.8v.1M141.5 153.8h.1M141.5 153.9l-.2 .9 .4 .1M141.5 153.9l-.2 .9M141.5 153.8l.5 .1zM141.6 153.9h.1M141.6 153.9l-.2 1 .2-1M141.6 153.9l-.2 1"/>
<path d="M141.7 153.9h.1M141.7 153.9v.1M141.7 153.9l-.2 1M141.7 154h.1M141.7 154l-.2 .9M141.8 154h.1M141.8 154l-.2 .9M141.9 154h.1M141.9 154l-.3 .9M141.9 154l-.2 .9M141.9 154.6l4.9 .1 1.1 .4M142 154h.1"/>
<path d="M142 153.9h.1M142 154l-.2 .9 .2-.9M142 153.9v.1M142 154l-.3 .9M147.9 155.1l-1.5 7.7-62.4-.8M84 162l-16.2 77.7M36.8 227.2l2.7 .5M39.5 227.7l.9 .2 .7-.2M41.1 227.7h.1M67.8 239.7l-.2 .5M67.8 239.7h.1M65.9 240.2h.1"/>
<path d="M66 240.2l.9 .1 .7-.1"/>
<circle cx="136" cy="54.6" r=".47"/>
<circle cx="149.4" cy="56.3" r=".46"/>
</g>
<text font-size="4.8" x="9" y="11">ART. 455090 - Desayunador con tres estantes y dos patas macizas.</text>
<g font-size="4.1">
<text x="15.5" y="32">1</text>
<text x="20.3" y="32">En la faja corta D coloque a presión 2 tarugos</text>
<text x="14.1" y="36.6">de 6x30 en el canto superior.</text>
<text x="14.1" y="40.5">De igual manera en las fajas largas B - C.</text>
<text x="67.9" y="89.8">desde arriba mediante los tornillos Phillips</text>
<text x="69.2" y="85.8">Encastre las patas, para luego ajustarlas</text>
<text x="76.3" y="93.8">de 5 cm hacia la base de pata H.</text>
<text x="112.5" y="233.9">Seguidamente haga coincidir</text>
<text x="111.1" y="237.9">los tarugos de la faja corta G y</text>
<text x="112.9" y="241.9">de las fajas largas E - F, con</text>
<text x="113.3" y="245.9">las perforaciones de la base</text>
<text x="111.9" y="249.9">de patas y luego desde arriba</text>
<text x="111.2" y="253.9">ajuste las piezas por medio de</text>
<text x="121.7" y="257.9">5 tornillos de 4 cm.</text>
<text x="112" y="269.9">Finalmente coloque a presión</text>
<text x="118.1" y="273.9">dos tarugos guía 6x30.</text>
</g>
<g font-size="4">
<text x="140.8" y="55.5">D</text>
<text x="114.8" y="132.2">H</text>
<text x="73.3" y="155.9">D</text>
<text x="103.7" y="152.1">C</text>
<text x="118" y="160.3">B</text>
</g>
<text font-size="3.6" x="188.8" y="289.3">Pagina 1</text>
</svg>
